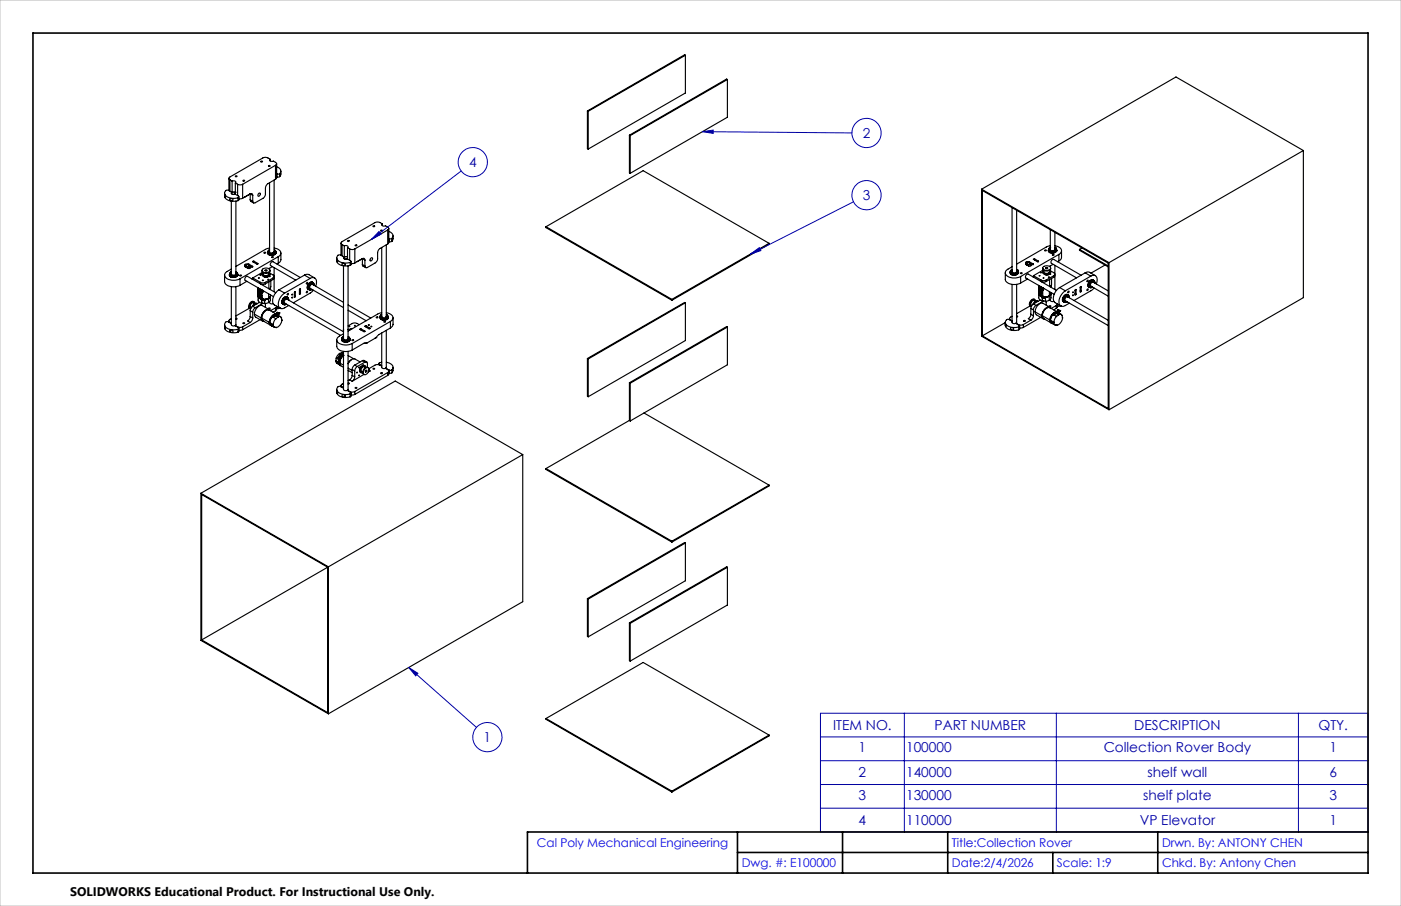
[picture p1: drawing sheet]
<svg xmlns="http://www.w3.org/2000/svg" width="432mm" height="279mm" viewBox="0 0 432 279" stroke-linecap="round" stroke-linejoin="round" font-family="sans-serif">
<g fill="none" stroke="#000" stroke-width=".35">
<path d="M211.2 17l-.2-.1-30 17.3M211.2 17v11.7l-29.9 17.3M211.2 17l-29.9 17.3M181 34.2v11.7l.3 .1M181 34.2l.3 .1M181.3 34.3v11.7M224.2 24.5v11.7l-30 17.2M224.2 24.5l-.3-.1-29.9 17.3M224.2 24.5l-30 17.3M69.2 59.6v.9a3 3 0 0 0 4.1 1.4M69.3 60l.1 .9zM70.6 55v3.8"/>
<path d="M70.9 55.5l.6 .3M70.9 55.5v3.4M71.5 59.3a.57 .57 0 0 0 .2 .7 .57 .57 0 0 0 .8-.1l1.1 .7-.3 .4M71.5 59.3l-1.1-.6a.99 .99 0 0 0-1.2 .7 .99 .99 0 0 0 .7 1.2l1.8 .6 1.6-.2M71.5 59.3h.1M71.5 59.3l-.2 .3M71.5 55.8h.4a.48 .48 0 0 1 .6 0 .48 .48 0 0 1 0 .6M71.5 55.8v3.5M72.5 59.3h.1M72.5 59.9h.1M72.5 59.3l-.4-.1a.48 .48 0 0 0-.8 .3 .48 .48 0 0 0 .7 .5l.5-.2M72.5 56.4l.7 .4"/>
<path d="M72.5 56.4v3.5M72.5 59.8h.1M73.2 56.8l.6 .2 1-.2M73.2 56.8v3.5M74.8 56.8v4.3M77.1 59.8a.47 .47 0 0 1 .6-.1 .47 .47 0 0 1 .2 .6M77.1 59.8v1.8M77.1 59.8l-2.3 1.3M77.1 59.8l.8 .5M77.1 59.8l-1.6 .9M79.7 59.7a.34 .34 0 0 1 .6 0 .34 .34 0 0 1-.2 .5 .38 .38 0 0 1-.6 .3 .38 .38 0 0 1 .1-.7zM82.8 51.1l.5 .1-.4 .1z"/>
<path d="M83.1 56.3v21.3M83.3 49.1a.57 .57 0 0 0 .2 .7 .57 .57 0 0 0 .7-.1l.7 .4a.47 .47 0 0 1 .4 .4 .47 .47 0 0 1-.4 .5M83.3 49.1l-.9-.5h-1.2l-10.3 6a.46 .46 0 0 0-.3 .4 .46 .46 0 0 0 .3 .5M83.3 49.1v.5M84.5 55.5v22.2l-.6 .3M84.9 55.3l-2.7 1.7-.4 1v2.2l-.4 .7-2.7 1.6a.47 .47 0 0 1-.6 .1 .47 .47 0 0 1-.2-.5M84.9 51l-10.1 5.8M84.9 51v4.3M85.3 51.4h.1a1.27 1.27 0 0 1 1.1 .8 1.27 1.27 0 0 1-.3 1.4M85.3 50.5v4.3l-.4 .5M85.3 53.6h.1M85.3 54.5h.1"/>
<path d="M85.3 53.6v.9M86.2 53.6h-.9M86.2 54.5h-.9M86.2 53.6v.9M86.6 52.8l-.1 1.1-.3 .6M194 41.7v11.6l.2 .1M194 41.7l.2 .1M194.2 41.8v11.6M302.5 58.3l39.3 22.7M302.5 58.3v45.4l39.3 22.7M302.8 58.7l38.8 22.4v44.9l-38.8-22.4zM401.7 46.4v45.4l-59.9 34.6"/>
<path d="M401.7 46.4l-59.9 34.6M401.7 46.4l-39.3-22.7-59.9 34.6M70.9 61.3l.1-.1a.44 .44 0 0 1 .7 .1 .44 .44 0 0 1-.1 .6 .48 .48 0 0 1-.6 0 .48 .48 0 0 1-.1-.6zM71.3 62v22.5M72.7 62v22.4l-.6 .4-.6-.1-.2-.2M73.3 61v.9M73.6 60.7v.9l-.3 .3M74.8 61.1l-1.2 .2M75.5 60.7h.1M77.1 61.6l.2 .5 .8 .5M77.1 61.6l.8 .5M77.9 60.3v1.8"/>
<path d="M82.5 77.9l.1 .5 .4 .2M82.9 77.1a.66 .66 0 0 0-.3 .8 .66 .66 0 0 0 .8 .4l.6 .1a.69 .69 0 0 0 .9-.4 .69 .69 0 0 0-.3-.9M82.9 77.1h.1M83 78.5v.1M83 78.5h.1M83.1 76.5l-1.3 .4-9.1 5.3M83.1 77a.63 .63 0 0 0-.5 .8 .63 .63 0 0 0 .8 .5h.6a.66 .66 0 0 0 .9-.4 .66 .66 0 0 0-.4-.9M83.1 77.5l.2 .4 .6 .1M83.1 78.5v.1M83.1 78.6h-.1M83.7 79.2l.6 .1-.4 .1zM84.5 76.5l.4 .1a1.37 1.37 0 0 1 1.5 .8 1.37 1.37 0 0 1-.4 1.6l-.2 .2"/>
<path d="M84.5 77.5l-.2 .4-.4 .1M84.7 78.4l-.6 .3-1-.2M85 78v-.3a1.36 1.36 0 0 1-1 1 1.36 1.36 0 0 1-1.3-.5l-.2-.6a.62 .62 0 0 0 .5 .9M85.1 77.9l-.2 .4-.6 .4-1.3-.1M85.8 79.2v2M85.8 79.2l-11.8 6.8M86.6 78l-.1 2.3-.7 .9M103.8 79.5v.9a2.89 2.89 0 0 0 3.8 1.5l.3-.1M103.8 79.9l.2 1zM105.1 75v3.7M105.4 75.4l.7 .4M105.4 75.4v3.5"/>
<path d="M106 79.3l-1-.6a.99 .99 0 0 0-1.2 .6 .99 .99 0 0 0 .7 1.3l1.4 .5 2-.2M106 79.3a.57 .57 0 0 0 .3 .7 .57 .57 0 0 0 .7-.2l1.1 .7-.2 .4M106 79.3h.1M106.1 75.8l.5-.1a.43 .43 0 0 1 .5 .1 .43 .43 0 0 1 0 .6M106.1 75.8v3.5l-.2 .3M107.1 79.3h.1M107.1 79.3l-.7-.1a.42 .42 0 0 0-.5 .5 .42 .42 0 0 0 .7 .2l.5-.1M107.1 76.4v3.5M107.1 76.4l.7 .4M107.1 79.8h.1M107.8 76.8l.8 .2 .8-.2M107.8 76.8v3.5"/>
<path d="M109.4 76.8v4.3M109.5 75.6l.5 .1-.3 .1zM111.7 79.8a.47 .47 0 0 1 .5-.1 .47 .47 0 0 1 .3 .5M111.7 79.8l-2.3 1.3M111.7 79.8l.8 .4M111.7 79.8v1.8M111.7 79.8l-1.6 .9M114.3 79.6a.32 .32 0 0 1 .5 0 .32 .32 0 0 1-.1 .5 .34 .34 0 0 1-.2 .4 .34 .34 0 0 1-.4-.3zM117.7 76.3v21.3M117.8 69l-1-.5-1.2 .2-10.2 5.8a.47 .47 0 0 0-.3 .5 .47 .47 0 0 0 .3 .4M117.8 69a.58 .58 0 0 0 .3 .8 .58 .58 0 0 0 .7-.2l.7 .4a.47 .47 0 0 1 .3 .5 .47 .47 0 0 1-.3 .4M117.8 69v.6"/>
<path d="M119.1 75.5v22.2M119.5 75.2l-2.8 1.8-.3 .9-.1 2.3-.4 .7-2.7 1.6a.49 .49 0 0 1-.5 0 .49 .49 0 0 1-.2-.5M119.5 70.9l-10.1 5.9M119.5 70.9v4.3M119.8 71.4h.1a1.27 1.27 0 0 1 1.1 .8 1.27 1.27 0 0 1-.2 1.3M119.8 70.5v4.3l-.3 .4M119.8 73.5l.1 .1M119.8 74.4l.1 .1M119.9 73.6v.9M120.8 73.5l-.9 .1M120.8 74.4l-.9 .1M120.8 73.5v.9"/>
<path d="M121.1 72.7v1.1l-.3 .6M168.3 69.9v.3l38.8 22.4M168.3 69.9l38.8 22.4M168.3 69.9l29.9-17.3 38.8 22.4M237 75v.3l-29.9 17.3M237 75l-29.9 17.3M311.9 64v19.7M313.3 64.8v18.9M318.9 79.8l-.4 .2 1.3 .8 .2-.3M318.9 79.8l1.1 .7M318.9 79.8v.4M323.1 77.2l.1 .4 .4 .3"/>
<path d="M323.5 76.4h.1M323.5 76.4a.65 .65 0 0 0-.3 .8 .65 .65 0 0 0 .8 .4h.7M323.6 77.8v.1M323.6 77.8h.1M323.7 76.8l.2 .4 .7 .1M323.7 75.8l-1 .3-9.4 5.4M323.7 76.3a.63 .63 0 0 0-.5 .8 .63 .63 0 0 0 .8 .5h.7M323.7 70.8v6.1M323.7 77.8v.1M323.7 77.9h-.1M323.7 76.8h.1M324.3 78.6l.4-.2 .2 .2z"/>
<path d="M325.1 75.8l.4 .1a1.45 1.45 0 0 1 1.4 2.1l-.5 .5M325.1 76.3a.61 .61 0 0 1 .5 .8 .61 .61 0 0 1-.7 .4l-.2 .1M325.1 76.8v.3l-.5 .2M325.1 71.6v5.3l-.5 .4M325.3 76.4h.1M325.3 76.4a.67 .67 0 0 1 .2 .9 .67 .67 0 0 1-.8 .3M325.3 77.7l-.6 .3-1-.2M325.6 77.3v-.3a1.34 1.34 0 0 1-1.1 .9 1.34 1.34 0 0 1-1.3-.7v-.3a.62 .62 0 0 0 .4 .9M325.7 77.4l-.7 .6-1.3-.1M325.7 77.2v.2M325.7 77.3v.1M326.4 78.5l-11.8 6.8"/>
<path d="M326.4 78.5v2M327.2 77.3l-.1 2.3-.7 .9M332.7 76.9l8.9 5.1M332.7 76.9v.3l8.9 5.1M333.5 76.5l-.8 .4M69.2 84.8v2.1a2.78 2.78 0 0 0 3.6 1.5l1.2-.4M70.6 99v.3M70.8 84.5a.59 .59 0 0 0 .4 .8M70.8 84.5l-.1 .5 .5 .4M70.9 99.4l.4 .3M70.9 99.4v.1M71.1 83.9a.66 .66 0 0 0-.2 .9 .66 .66 0 0 0 .7 .3h.7a.66 .66 0 0 0 .9-.3 .66 .66 0 0 0-.4-.9"/>
<path d="M71.1 83.9h.1M71.2 85.3v.1M71.3 85.3h-.1M71.3 88.4v11.7l.3 .4 .9-.1 1 .6 .1 .3-.3 .2M71.3 99.8l-.9-.5a.99 .99 0 0 0-1.2 .6 .99 .99 0 0 0 .7 1.3l1.5 .5 1.9-.2M71.3 83l-1.3 .7a1.24 1.24 0 0 0-.8 1.3 1.24 1.24 0 0 0 1.1 1.1l2.2 .3 1.5-.4M71.3 98.2l-.4 .3a.49 .49 0 0 0-.3 .5 .49 .49 0 0 0 .3 .4M71.3 83.9a.61 .61 0 0 0-.5 .7 .61 .61 0 0 0 .7 .5h.7a.67 .67 0 0 0 .9-.3 .67 .67 0 0 0-.4-.9M71.3 84.3v.2M71.3 85.3v.1M71.3 85.4h-.1M72.7 88.4v11.8l-.2 .2"/>
<path d="M72.7 98.1l.4 .1-.4 .3M72.7 84.3v.1M72.9 85.2l-.7 .3-.9-.2M73.2 84.5v.3M73.2 84.5a1.34 1.34 0 0 1-1 1 1.34 1.34 0 0 1-1.4-.6v-.2M73.3 84.7l-.2 .5-.5 .3-1.3-.1M73.9 84.9l.4-.1 .1 .2-.2 .1zM74 86v2M74.9 99.6l.5 .1-.3 .1zM75.5 81.7l.1 .6M75.6 81.8h-.1a.39 .39 0 0 1 .3-.4 .39 .39 0 0 1 .4 .1l.9 .5a.4 .4 0 0 1-.2 .4 .4 .4 0 0 1-.5-.1M75.6 81.8l.8 .5"/>
<path d="M75.6 81.8v.5M75.6 82.3l.3 .1M75.9 82.4l.5 .4M76 82.4h-.1M76.1 86.7l-2.1 1.3M76.4 82.3v.5M76.6 82.1l.3 .1zM76.7 81.5h-.4M76.7 81.5l1.2 .6M76.7 81.5v.2M76.8 95.1l-4.1 2.3M77.1 97.6l-.1 .6-.7 .8 .8 .4"/>
<path d="M77.1 95.8v1.8M77.1 95.8l.8 .5M77.1 99.4l-2.3 1.4M77.1 97.6l.8 .5M77.2 82.1l-.2 .7h-.6M77.2 82.1l.5 .3 .2-.3M77.6 86l.3 .1M77.9 82.1v.2M77.9 98.1l-.2 .7-.6 .6M77.9 94.4l-.6 .6-.2 .8M77.9 85.7v.5M77.9 96.3v1.8"/>
<path d="M77.9 85.7l2.4 1.4M77.9 94.4l.8 .5M78.1 94.3a1 1 0 0 1 1.2-.6 1.14 1.14 0 0 0-1.6 .9M78.2 80.5l-.3 .1 1.3 .9 .2-.3M78.2 80.5l1.2 .7M78.2 80.5v.4M78.3 93.1a1.27 1.27 0 0 0-1.4 .6 1.27 1.27 0 0 0 .2 1.5M78.4 96.9l.2 .7 2.3 1.4M78.4 96.9l2.1 1.2M78.5 93.6a.94 .94 0 0 0-1.2 .2 .94 .94 0 0 0 0 1.1l.1 .1M78.6 93.6a.72 .72 0 0 0-.8-.6 .72 .72 0 0 0-.6 .7l-.3 .4a.77 .77 0 0 0 .3 1.1M78.7 94.9l-.7 .8-.1 .6"/>
<path d="M79.4 81.2v.2M79.6 91.4l.2 .4 .8 .5M79.6 91.4v1.1a1.25 1.25 0 0 0 1 1M79.6 91.4l.3 .6 .6 .3M79.6 89.1h.1M79.6 89.4l.1 .1M79.6 89.5h.1M79.6 89.1l.1 .1M79.6 89h.1M79.6 89.4h.1M79.6 91.3h.1M79.6 89v.1"/>
<path d="M79.6 89.4v.1M79.7 89.4h.1M79.7 89.4v.1M79.7 89.2h.1M79.7 89.1v.1M79.7 89.4v.2M79.7 89.6h.1M79.7 89.2v.1M79.7 89.3h.1M79.7 89.1v.2M79.7 89.5h.1M79.7 90.9l.5 .6"/>
<path d="M79.7 90.9h.1M79.7 89.3h.2M79.8 89.3h.1M79.8 89.8v.1M79.8 89.2v.1M79.8 89.8h.1M79.8 89.2l-.1 .1M79.8 90.6l-.1 .3M79.8 90.6l.2 .2-.4-1.1v1.6M79.8 89.5v.3M79.8 90.6h.1M79.8 89.6h.1"/>
<path d="M79.8 89.6l.1 .2M79.8 89.3v.6M79.9 89.4h.1M79.9 89.3h.1M79.9 89.3v.1M79.9 89.6v.2M79.9 89.6h.1M79.9 89.3v.2M79.9 89.6h-.1M79.9 89.7h.1M79.9 89.6l.1 .2M79.9 89.5h.1"/>
<path d="M79.9 89.8h.1M79.9 89.6l.1 .1M79.9 89.6v.1M80 89.4h.1M80 89.4v.1M80 89.7h.1M80 93.2l-2.1 1.2M80 89.5h.1M80 89.2l.9 .3M80 89.8h-.1M80 89.8h.1M80 89.6h.1"/>
<path d="M80 89.4v.2M80.1 89.7l.1 .4zM80.1 89.5v.1M80.1 89.5l.1 .1M80.1 89.5h.1M80.1 90l.1 .1M80.1 90.8h.1M80.1 90.3l.7 .1v1.5l-1.2-.6M80.1 90.3v.5M80.2 89.5h.1M80.2 89.9l.3 .1M80.2 89.9h.1"/>
<path d="M80.2 89.9l.1 .1M80.2 89.5l-.1 .1M80.2 89.6h.1M80.2 91.5h.1M80.2 89.5v.1M80.2 98.6l-5.4 3.1M80.2 89.5l.1 .1M80.2 89.8v.1M80.3 87.1l.7 .2 .8-.2M80.3 91.1l.2 .2M80.3 89.6h.1M80.3 89.5h.1"/>
<path d="M80.3 89.9h.1M80.3 89.9v.1M80.3 91.1h.1M80.3 87.1v.4M80.3 89.5v.1M80.3 89.6l.1 .1M80.3 90.8h-.2M80.3 90h.1M80.3 90.8h.1M80.3 90.8v.3M80.4 90h.1M80.4 89.6h.1"/>
<path d="M80.4 89.6v.1M80.4 89.7h.1M80.4 89.9v.1M80.5 90.1h.1M80.5 90.1l.1 .2M80.5 90h-.2M80.5 90h.1M80.5 89.7h.1M80.5 90.1l.1 .1M80.5 98.1a.82 .82 0 0 0 .8 1M80.5 90v.1M80.5 91.3h-.3v.2"/>
<path d="M80.5 89.6l.1 .1M80.5 89.6h.1M80.5 89.6v.1M80.5 91.3h.1M80.5 92.3h.1M80.6 90.1h.1M80.6 89.7h.1M80.6 92.3v1.2M80.6 92.3h-.1M80.6 98l.5 1M80.6 90.3h.1M80.6 89.8h.1"/>
<path d="M80.6 89.7v.1M80.6 89.6v.1M80.6 90.2h.1M80.6 90.1h-.1M80.6 90.2v.1M80.6 92.3h.1M80.6 98v.1M80.6 90.3l.1-.4 .1 .4M80.6 90h.1M80.6 90l-.1 .1M80.6 90.3h.2M80.6 90.2l.2 .1"/>
<path d="M80.6 92.6l1 .1M80.6 93.5l1 .1M80.6 98.1l.3 .7 2.5 1.5M80.6 98.1l2.4 1.3M80.6 93.5h.1M80.7 89.7h.1M80.7 89.7l-.1 .1M80.7 89.7v.1M80.7 89.8h.1M80.7 89.7l.1 .1M80.8 83.4v.2a1.48 1.48 0 0 0 2 .5M80.8 84.5a1.28 1.28 0 0 0 1.2 .9 1.28 1.28 0 0 0 1.2-.9"/>
<path d="M80.8 89.7l-.1 .1M80.8 89.7v.1M80.8 89.7h.1M80.8 89.7h-.1M80.8 89.8h.1M80.8 89.5l-.8-.3-.5-.5v2.4a2.23 2.23 0 0 0 3.3 .8M80.9 83.1a1.4 1.4 0 0 1 2.3 .4 1.33 1.33 0 0 1-1.3 .6 1.33 1.33 0 0 1-1.1-.9zM80.9 84l-3 1.7M81 92.3l.2 .1h-.2M81 92.3h.1M81 92.5h.3M81 92.2v.4"/>
<path d="M81 92.5v.1M81 84a.72 .72 0 0 0-.1 1 .72 .72 0 0 0 .9 .2h.5a.67 .67 0 0 0 .8-.3 .67 .67 0 0 0-.2-.9M81 93.6l-2.3 1.3M81 93.5v.1M81.1 84.1l.1 .7 .9 .2a.73 .73 0 0 0 .8-.9M81.2 92.3v.3h-.2M81.4 85.3l.5 .2 .7-.2M81.6 92.4h.1M81.6 92.4v1.2l1.2-.3M81.6 92.7h.1M81.7 92.4h.1M81.7 83.3l.4-.1 .2 .2-.3 .1z"/>
<path d="M81.7 93.6l.1 1.2M81.8 87.5l-.8 .2-.6-.1M81.8 83.5h.4M81.8 87.1v.4M82.4 85.4h.1M82.6 86.1l.2 .2zM82.8 92l-1.1 .4M82.8 92.1l-1.1 .3M82.8 91.9v1.4M82.8 95l.5 .1-.4 .2zM82.8 90.6v1.3M82.9 86.9v2.1"/>
<path d="M82.9 95.6a2.27 2.27 0 0 0-2.3 2.4M83 95.6h.1M83 95.6l2.1 1.3a2.51 2.51 0 0 0-2.1 2.5M83 99.4l.1 .6 .5 .4M83 95.5l-2.1-1.2a2.39 2.39 0 0 0-2.5 2.6M83 95.6a2.27 2.27 0 0 0-2.4 2.5M83 99.4l.3 .8 .6 .3M83 99.4l.1 .1M83.1 83.9v.3l1.1 .6a.49 .49 0 0 1 .3 .5 .49 .49 0 0 1-.3 .4M83.1 93.1a.69 .69 0 0 0 .4 .6 .69 .69 0 0 0 .7-.1M83.1 82.7v.3M83.1 99.5l.3 .8"/>
<path d="M83.1 99.5l1.1 .6M83.2 83.4l-.4 .7M83.3 95.7a1.26 1.26 0 0 0-2.1 .6l-.5 .7-.2 1.1M83.3 91.4l-.5 .7M83.3 91.4l-.5 .6M83.3 91.4v1.4l-.5 .5M83.4 90.9l-.1 .6-.5 .4M83.4 88.7v.6M83.5 86.6v1.8l-.5 .7M83.9 97.7l-.8 1.8M83.9 97.7l-.6 .9-.2 .9M83.9 97.7h.1"/>
<path d="M84 97.7h-.1M84 97.6l-.1 .1M84 82.2l-1.2 .7M84 97.7l1 .6M84 97.6l.2 .2M84 97.6v.1M84 97.3l-.6 .9-.4 1.2M84 97.3l.3 .2 .3-.1M84.2 85.7l-2.4 1.4M84.2 85.7v.5M84.2 86.2l-2.4 1.3M84.2 97.2l.4 .2"/>
<path d="M84.2 97.2h.1M84.2 97.2l-.2 .1M84.2 97.3l-.1 .1M84.2 97.2v.1M84.2 97.8h.1M84.2 97.3l.2 .1M84.3 97.4h.1zM84.4 97.4h.1M84.5 85.3v.5l-.3 .4M84.5 82.5v2.7M84.5 85.8v4.2M84.6 97.1h.1"/>
<path d="M84.6 97.1l.3 .2M84.7 97.1h.1M84.7 97.1l1.1 .2M84.7 97.1l1 .6M84.7 97.1v.1M84.9 97.3l-.7 .5M84.9 97.3l-.6 .6M84.9 97.1h.1M84.9 94.9l.4-.5v1l-.4 .4M84.9 94.9v.9M84.9 97.3l.8 .5M84.9 94.9l-1.5 .9"/>
<path d="M84.9 95.8l-.8 .5M85 90.3l-8.7-5.1-.7 .3-.2 .6 .2 .4 8.7 5M85 98.3l-.6 .9-.2 .9M85 98.3v.1M85.1 96.9l-.9 .3M85.1 97l-.5 .1M85.3 95v.1M85.3 94.5v.6M85.4 96.3l-.4 .9M85.4 96.3l.1 .1M85.5 96.4h.1M85.5 96.4l-.4 .8"/>
<path d="M85.5 96.3v.1M85.6 96.4l-.3 .8 .4-.8M85.6 96.4h.1M85.7 96.4h.1M85.7 97.8l-.7 .6M85.7 97.7a.8 .8 0 0 1 1 .1 .8 .8 0 0 1 .1 1l.1-.1M85.7 97.7v.1M85.8 97.3l.7 .4M85.8 96.4l-.4 .8M85.8 96.4h.1M85.8 81.2l-.4 .2M85.9 96.4h.1"/>
<path d="M85.9 96.5h.1M85.9 96.5l-.3 .7M86 89.4a3.6 3.6 0 0 0-1.6 4.5l2 1.2M86 89.4l1.7 1M86 96.5h.1M86 96.5l.2 .1zM86 96.5l-.3 .7M86.2 96.6l-.4 .7M86.2 95l-.9 .1M86.2 95h.1M86.8 98.7h.1M86.9 93.4l.3 .4"/>
<path d="M86.9 98.7l-.6 1.5-1.2 .8M87 93.3l-.1 .1M87.7 90.4a3.7 3.7 0 0 0-1.6 4.5 1.35 1.35 0 0 0 1.6 0l1.3-.7M87.7 93.5l.1 .1M87.7 93.5l17.3 9.9M88.1 93.9l-.3 .1M88.2 93.8l-.4 .2M88.4 91.7l.3 .1a1.2 1.2 0 0 0-1.3 .1 1.2 1.2 0 0 0-.5 1.1v.4M88.4 91.7a1.34 1.34 0 0 0-1.2 .8 1.34 1.34 0 0 0 .3 1.4M88.4 92.2l-.7 .6v.7M88.4 92.3l17.5 10M88.4 92.2l.1 .1"/>
<path d="M88.5 91.6a1.41 1.41 0 0 0-1.6 1.8M88.5 92.3h.1M88.9 92.5a.61 .61 0 0 0-.4-.8 .61 .61 0 0 0-.7 .5l-.3 .3a.84 .84 0 0 0 .3 1.5M89 92.4a.66 .66 0 0 0-.6-.7 .66 .66 0 0 0-.7 .5l-.4 .8a.64 .64 0 0 0 .5 1M89 92.4h.1M90 91.7h.2l-.1 .2zM90 90.7h.2l-.1 .3zM90.7 91.3l.3 .1M90.9 90l.1 .1M91 90.1l-.3 .1 .1 1.5 .2-.3M91 90.1v1.3M92.3 90.3l.3 .2"/>
<path d="M92.5 89.1l.1 .1M92.6 85.6l-8.5-4.9-.6 .3-.2 .5 .1 .4 7.8 4.5M92.6 89.2l-.1-.2-.2 .3v1.5l.3-.3M92.6 89.2v1.3M93.8 84.8l1.2-.2 2 1.1M93.8 84.8l1.8 1.1M93.8 84.8l-7.8 4.6M94.5 90l.3-.1-.3 .4zM94.5 87.2l.3-.1-.3 .5zM94.8 88.8l.2 .4zM94.8 88.8v.1M95.6 85.9a1.29 1.29 0 0 1 1.7 0 1.29 1.29 0 0 1 .2 1.7l-.2 .7"/>
<path d="M95.6 88.9l10.3 6M95.6 85.9l-7.9 4.5M96 89.3h.1M96.3 87a1.42 1.42 0 0 0-1.5 1.9M96.3 87.7a.76 .76 0 0 0-.8 .4 .76 .76 0 0 0 .2 .9M96.3 87.7l.1 .1M96.3 87.7l9.6 5.5M96.5 87.2a1.29 1.29 0 0 0-1.7 1.5v.2M96.6 87.2a1.33 1.33 0 0 0-1.5 .5 1.33 1.33 0 0 0 0 1.6l.2 .1M96.6 89.5l-1 .9-5.2 3M96.8 87.8a.64 .64 0 0 0-.6-.6 .64 .64 0 0 0-.7 .5l-.3 .5a.67 .67 0 0 0-.2 .9 .67 .67 0 0 0 1 .2M96.8 88a.67 .67 0 0 0-.5-.8 .67 .67 0 0 0-.8 .6l-.2 .4a.67 .67 0 0 0-.2 .9 .67 .67 0 0 0 1 .1"/>
<path d="M96.8 87.8h.1M105.5 81.2h.1a.46 .46 0 0 1 .6 0 .46 .46 0 0 1 0 .6 .48 .48 0 0 1-.6 0 .48 .48 0 0 1-.1-.6zM105.9 82v22.4M107.3 95.7l5.6 3.2M107.3 94.1l7 4M107.3 82v22.4M107.9 80.9v.9M108.2 80.6v1l-.3 .2M109.4 81.1l-1.2 .1M111.7 81.6l.2 .5 .8 .4M111.7 81.6l.8 .4M112.5 80.2v1.8"/>
<path d="M117.1 97.6v.4M117.4 98.3l-.1 .1M117.5 97.1a.67 .67 0 0 0-.3 .8 .67 .67 0 0 0 .8 .4h.7a.65 .65 0 0 0 .8-.4 .65 .65 0 0 0-.3-.8M117.5 97.1h.1M117.7 96.4l-1.1 .3-9.3 5.4M117.7 97a.64 .64 0 0 0-.5 .8 .64 .64 0 0 0 .8 .4h.4a.7 .7 0 0 0 1-.2 .7 .7 0 0 0-.3-1M119.1 96.4l.4 .1a1.47 1.47 0 0 1 1.4 2.1l-.6 .5M119.1 97.4a.72 .72 0 0 1-.7 .6 .72 .72 0 0 1-.7-.5M119.6 97.6a1.3 1.3 0 0 1-.9 1 1.3 1.3 0 0 1-1.3-.2l-.3-.5 .2 .5M119.6 97.6a.92 .92 0 0 1-1.3 1l-1-.2M119.7 97.9a1.43 1.43 0 0 1-2.4 .5M120.3 99.1l-11.8 6.8"/>
<path d="M120.3 99.1v2M121.1 98v2.1l-.2 .6-.6 .4M207.1 92.3v.3M211.2 93.4v11.6l-29.9 17.3M211.2 93.4l-29.9 17.3M211.2 93.4l-.2-.1-30 17.3M309.8 99.4v.9a3 3 0 0 0 4.2 1.4M309.8 99.8l.3 .9zM309.8 84.1v2a2.78 2.78 0 0 0 3.6 1.6l1.2-.4M309.8 99.5l-7 4.1M311.1 98.2v.4M311.3 84l.6 .7"/>
<path d="M311.5 98.7l.4 .3M311.5 98.7v.1M311.7 83.2h.1M311.7 83.2a.66 .66 0 0 0-.3 .9 .66 .66 0 0 0 .9 .3h.6a.66 .66 0 0 0 .9-.3 .66 .66 0 0 0-.3-.9M311.9 84.6v.1M311.9 84.6h.1M311.9 87.7v11.7a.78 .78 0 0 0 1.2 .3l1.1 .7-.2 .4M311.9 99.1l-.8-.5a.99 .99 0 0 0-1.3 .6 .99 .99 0 0 0 .8 1.3l1.7 .5 1.7-.2M311.9 82.3l-1.2 .7a1.3 1.3 0 0 0-.8 1.5 1.3 1.3 0 0 0 1.3 1l1.9 .2 1.5-.4M311.9 97.5l-.4 .3a.49 .49 0 0 0-.4 .4 .49 .49 0 0 0 .4 .5M311.9 83.1a.61 .61 0 0 0-.5 .8 .61 .61 0 0 0 .7 .4h.9a.62 .62 0 0 0 .8-.4 .62 .62 0 0 0-.5-.8M311.9 83.6v.1"/>
<path d="M311.9 84.7h.1M313.2 99.7l.6 .4M313.2 99.7v.1M313.3 87.7v11.7l-.1 .3M313.3 97.4l.4 .2-.4 .2M313.3 83.6l-.1 .4-.5 .1-.6-.1-.2-.3M313.5 83.2h.1M313.5 84.5l-.7 .3-.9-.2M313.8 84.1h.1M313.9 84v-.2v.3M313.9 84a1.43 1.43 0 0 1-2.5 0v-.2a.59 .59 0 0 0 .5 .8M313.9 84.2l-.7 .6-1.3-.1"/>
<path d="M313.9 84v.2M313.9 84.1v.1M314.6 85.3v2M315.5 98.9l.6 .1-.3 .1zM316.1 81l.1 .6M316.2 81.1a.39 .39 0 0 1 .2-.4 .39 .39 0 0 1 .5 .1l.8 .5a.4 .4 0 0 1-.2 .4 .4 .4 0 0 1-.5-.1M316.2 81.1l.8 .5M316.2 81.1v.5M316.2 81.6l.3 .1M316.5 81.7l.5 .4M316.6 81.7h-.1M316.7 86l-2.1 1.3"/>
<path d="M317 81.6v.5M317.2 81.4l.3 .1zM317.3 80.8h-.4M317.3 80.8l1.2 .6M317.3 80.8v.2M317.5 94.4l-4.2 2.3M317.7 96.9l-.1 .6-.7 .8 .8 .4M317.7 98.7l-2.3 1.4M317.7 95.1l.8 .5M317.7 96.9l.8 .5M317.7 95.1v1.8M317.8 81.4l-.2 .7h-.6"/>
<path d="M317.8 81.4l.5 .3 .2-.3M318.2 85.3l.3 .1M318.5 81.4v.2M318.5 97.4l-.1 .6-.7 .7M318.5 93.7l-.6 .8-.2 .6M318.5 85v.4M318.5 95.6v1.8M318.5 85l2.4 1.4M318.5 93.7l.8 .5M318.7 93.6l.6-.6h.6a1.07 1.07 0 0 0-1.6 .9M318.9 92.4a1.35 1.35 0 0 0-1.4 .4 1.35 1.35 0 0 0-.2 1.4l.4 .3M319 96.2l.4 .8 2.1 1.3"/>
<path d="M319 96.2l2.1 1.2M319.1 92.9a.96 .96 0 0 0-1.1 .2 .96 .96 0 0 0-.1 1.1l.1 .1M319.2 92.9a.57 .57 0 0 0-.5-.6 .57 .57 0 0 0-.6 .3l-.5 .8a.77 .77 0 0 0 .3 1.1M319.3 94.2l-.7 .8-.1 .6M320 80.5v.2M320.2 88.7l.2 .1M320.2 88.4h.1M320.2 88.3h.1M320.2 88.7h.1M320.2 88.3l.1 .1M320.2 88.7v.1M320.2 88.8h.1"/>
<path d="M320.2 90.6h.1M320.3 88.4h.1M320.3 85l.2 .1zM320.3 88.4v.1M320.3 88.5h.1M320.3 88.6v.1M320.3 88.7h.1M320.3 88.7v.1M320.3 90.2l.5 .6M320.3 88.9h.1M320.3 88.4l.1 .1M320.3 88.8h.1"/>
<path d="M320.3 88.8v.1M320.4 88.5h-.1M320.4 88.5h.1M320.4 88.5v.1M320.4 88.6h.1M320.4 89.9l.1 .3M320.4 89.9l.2 .2-.4-1.1v1.6M320.4 89.1h.1M320.4 89.9h.1M320.4 89.9l.2 .2M320.4 88.8v.3M320.4 88.6v.5"/>
<path d="M320.5 88.9h.1M320.5 88.9l.1 .2M320.5 88.7h.1M320.5 88.6h.1M320.5 90.2h-.2M320.5 88.6v.1M320.5 88.8v.1M320.5 89h.1M320.5 88.6v.2M320.5 88.8h.1M320.6 88.9l.1 .2M320.6 88.9h-.1"/>
<path d="M320.6 88.7v.1M320.6 89.1h.1M320.6 88.9v.1M320.6 88.9l-.1 .1M320.6 88.7h.1M320.6 88.8h.1M320.6 89h.1M320.6 92.5l-2.1 1.2M320.6 88.5l.9 .3M320.7 89.1h-.1M320.7 89.1h.1M320.7 88.9h.1"/>
<path d="M320.7 88.7h.1M320.7 90.1h.1M320.7 88.7v.2M320.7 88.8h.1M320.7 89.3v-.3l.1 .4M320.7 89.3l.1 .1M320.7 88.8v.1M320.7 89.3h.1M320.7 89.6l.7 .1v1.5l-1.2-.6M320.7 89.6v.5M320.8 88.8l-.1 .1M320.8 88.8h.1"/>
<path d="M320.8 97.9l-5.4 3.1M320.8 90.6h.3M320.8 90.6v.2M320.8 89.1l.3 .2M320.8 89.1h.1M320.8 89.1l.2 .2M320.8 88.9h.1M320.9 88.8h.1M320.9 86.4l.8 .2 .7-.2M320.9 88.9h.1M320.9 89.1h-.1M320.9 86.4v.4"/>
<path d="M320.9 90.3l.2 .3M320.9 89.2h.1M321 89.1h.1M320.9 90.3h.1M320.9 88.8l-.2 .1M320.9 88.8v.1M320.9 89.1h.1M321 90.1h-.3M321 89h.1M321 89.3l.1 .1M321 89.1v.1M321 89.3h.1"/>
<path d="M321 90.1h.1M321 90.1l-.1 .2M321 88.9v.1M321 88.9h.1M321 89.2v.1M321.1 89.4h.1M321.1 89.4l.1 .1M321.1 89.3h-.1M321.1 89.3h.1M321.1 88.9l-.1 .1M321.1 88.9v.1M321.1 88.9h.1"/>
<path d="M321.1 89h.1M321.1 97.4a.87 .87 0 0 0 .8 1M321.1 90.5v.1M321.2 89.4h.1M321.2 88.9v.1M321.2 89h.1M321.2 89.4v.1M321.2 91.6l.1 1.1M321.2 91.5l-.8-.4-.2-.4-.1 1.1a1.24 1.24 0 0 0 1.1 1M321.2 91.6h.1M321.2 91.5h.1M321.2 91.5v.1"/>
<path d="M321.2 97.3l.1 .5 .4 .4M321.2 89.3h.1M321.2 89.3l-.1 .1M321.2 89.5v.1M321.2 89.6h.1M321.2 89.6h.2M321.2 89v.1M321.2 89.5l.2 .1M321.2 89.5h.1M321.2 97.3l.1 .1M321.2 91.6v1.2M321.3 89.5v-.3l.1 .4"/>
<path d="M321.3 89.1h.1M321.3 89.3h.1M321.3 89.5h.1M321.3 91.9l.9 .1M321.3 92.7l.9 .2M321.3 97.4l.4 .8M321.3 97.4l2.3 1.3M321.3 92.7l-.1 .1M321.3 89v.1M321.3 89h.1M321.4 82.7a1.27 1.27 0 0 0 2.1 .7M321.4 83.8a1.25 1.25 0 0 0 1.2 .9 1.25 1.25 0 0 0 1.2-.9"/>
<path d="M321.4 89l-.1 .1M321.4 89v.1M321.4 89.1h.1M321.4 89h.1M321.4 89h-.1M321.4 88.8l-.8-.3-.5-.5v2.4a2.28 2.28 0 0 0 3.3 .8M321.5 82.4a1.42 1.42 0 0 1 2.3 .4 1.44 1.44 0 0 1-2.4-.2zM321.6 83.3l-3.1 1.7M321.6 91.6l.3 .1zM321.6 91.6h.1M321.6 91.8h.3M321.6 91.5v.4"/>
<path d="M321.6 92.8l-2.3 1.4M321.7 83.3a.71 .71 0 0 0-.2 1 .71 .71 0 0 0 1 .2h.4a.67 .67 0 0 0 .8-.3 .67 .67 0 0 0-.2-.9M321.7 98.2l2.3 1.4M321.7 83.4a.9 .9 0 0 0 .9 .9 .9 .9 0 0 0 .9-.9M321.9 91.5v.4h-.3M322 84.6l.5 .2 .7-.2M322.2 91.7h.1M322.2 92h.1M322.3 91.7l-.1 .3M322.3 91.7h-.1M322.3 91.7h.1M322.3 82.5h.4l.2 .2-.4 .1z"/>
<path d="M322.3 92.9l.1 1.2M322.4 82.8h.4M322.4 86.8l-.7 .2-.7-.1M322.4 86.4v.4M323.1 84.7h.1M323.1 85.4l.3 .1zM323.4 94.4l.3-.1 .2 .2-.4 .1zM323.4 91.2v1.4M323.4 89.9v1.3M323.5 86.2v2.1M323.6 94.9a2.27 2.27 0 0 0-2.4 2.4M323.6 94.8l-2.1-1.2a2.44 2.44 0 0 0-2.5 2.6"/>
<path d="M323.6 94.9a2.27 2.27 0 0 0-2.3 2.5M323.6 94.9l2.2 1.2M323.6 98.7l.1 .6 .5 .4M323.6 98.7l.4 .9M323.6 98.7l.1 .1M323.7 83.2v.3l1.1 .6a.49 .49 0 0 1 .3 .5 .49 .49 0 0 1-.3 .4M323.7 92.4a.69 .69 0 0 0 .4 .6 .69 .69 0 0 0 .7-.1M323.7 82v.3M323.7 98.8l.3 .8M323.8 98.8l1 .6M323.8 82.7l-.3 .7M323.8 95a1.26 1.26 0 0 0-2 .6l-.7 1.8"/>
<path d="M323.9 90.7l-.5 .6-1.1 .4-.1 1.2 1.2-.3M323.9 90.7l-.5 .7-1.1 .3M323.9 90.7v1.4l-.5 .5M324 90.2l-.2 .6-.4 .4M324 88v.6M324 99.6h.1M324 99.6l.4 .2M324.1 99.6h.1M324.1 85.9v1.8l-.5 .7M324.1 99.6l1.1 .6M324.1 99.6l.3 .2M324.4 99.8h.2"/>
<path d="M324.4 99.8h.1M324.5 97l-.5 .9-.2 .9M324.5 97h.1M324.6 81.5l-1.1 .7M324.6 97h-.1M324.6 96.9l-.1 .1M324.6 97l1 .5M324.6 96.9l.2 .2M324.6 96.9v.1M324.8 85l-2.4 1.4M324.8 85v.5M324.8 85.5l-2.4 1.3"/>
<path d="M324.8 99.4l.4 .8M324.8 96.4l.2 .4a.95 .95 0 0 0-1.2 .9l-.2 1M324.8 96.5l-.1 .1h.1M324.8 96.4v.2M324.8 97.1h.1M324.8 96.6l.2 .1M325 96.7l-.1 .1 .1-.1M325 96.7h.1M325.1 84.6l-.1 .7-.2 .2M325.1 81.8v2.7M325.1 85.1v4.2M325.3 96.4l.4-.2-.9 .2"/>
<path d="M325.3 96.4h.1M325.3 96.4h.8l1 .6M325.3 96.4l.2 .2M325.3 96.4l1 .7M325.5 96.6l-.7 .5M325.5 96.7l-.6 .5M325.5 96.4h.1M325.5 96.6v.1M325.5 94.2v.9M325.5 94.2l-1.5 .9M325.5 95.1l-.7 .5M325.6 89.6l-8.8-5.1-.6 .5v.8l8.7 5"/>
<path d="M325.6 97.5l-.7 1.2-.1 .7M325.7 96.2h-.5l-1 .8-.6 1.7M325.9 93.7l-.4 .5M325.9 93.8v1l-.4 .3M325.9 94.3l.1 .1M326 95.6l-.4 .8 .4-.8M326 93.8v.6M326 95.6l.1 .1M326.1 95.7l-.3 .8 .3-.8M326.1 95.6v.1M326.1 95.7h.1M326.2 95.7l-.3 .8 .4-.8"/>
<path d="M326.2 95.7h.1M326.3 95.7h.1M326.3 97.1l-.7 .4M326.3 97.1a.75 .75 0 0 1 1 0 .75 .75 0 0 1 .1 1l.1-.1M326.4 80.5l-.4 .2M326.4 95.7h.1M326.4 95.7l-.4 .7M326.4 95.7l-.3 .7M326.5 95.7h.1M326.5 95.8l-.3 .7M326.5 95.7l.1 .1M326.5 95.7l-.3 .8"/>
<path d="M326.6 88.7a3.6 3.6 0 0 0-1.6 4.5l2 1.2M326.6 88.7l1.7 1M326.6 95.8h.1M326.7 95.8h.1M326.7 95.8l-.4 .7 .3-.7M326.8 95.8l-.4 .8M326.8 94.3l-.8 .1M326.8 94.3h.1M327.4 98h.1M327.5 92.7l.3 .3M327.5 98l-.6 1.5-1.2 .8M327.6 92.6l-.1 .1"/>
<path d="M328.3 89.7a3.6 3.6 0 0 0-1.6 4.5 1.24 1.24 0 0 0 1.6 0l1.3-.7M328.4 92.8l13.2 7.6M328.7 93.2h.1M328.7 93.2l-.3 .1M328.9 93.1l-.4 .2M329.1 90.9a1.41 1.41 0 0 0-1.6 1.8M329.1 91.5a.8 .8 0 0 0-.8 .5 .8 .8 0 0 0 .2 .9M329.1 91.5l.1 .1M329.1 91.5l12.5 7.3M329.1 91.5h.1M329.2 91.1a.93 .93 0 0 0-1.5 .6l-.2 1M329.3 91.1a1.33 1.33 0 0 0-1.4 .3 1.33 1.33 0 0 0-.3 1.4l.5 .4"/>
<path d="M329.6 91.8a.63 .63 0 0 0-.5-.8 .63 .63 0 0 0-.7 .5l-.3 .3a.82 .82 0 0 0-.3 .9 .82 .82 0 0 0 .7 .6M329.6 91.7a.64 .64 0 0 0-.6-.7 .64 .64 0 0 0-.7 .5l-.4 .6a.7 .7 0 0 0-.1 .7 .7 .7 0 0 0 .6 .5M330.7 90.9l.1 .1-.1 .2zM331.3 90.6l.3 .1M331.5 89.3l.1 .1M331.6 89.4l-.3 .1v1.5l.3-.3M331.6 89.4v1.3M332.9 89.6l.3 .2M333.1 88.4h.1M333.2 84.9l-8.5-4.9-.7 .4v.8l7.8 4.5M333.2 88.4l-.3 .1v1.6l.3-.3M333.2 88.4v1.4"/>
<path d="M334.5 84.1l1.1-.2 2 1.1M334.5 84.1l1.7 1.1M334.5 84.1l-7.9 4.6M335.1 89.3l.2-.2 .1 .1-.3 .4zM335.1 86.5l.2-.1 .1 .1-.3 .4zM335.4 88.1l.2 .4zM335.4 88.1v.1M335.7 88.5l.3 .2M336.2 85.2a1.23 1.23 0 0 1 1.5-.1 1.23 1.23 0 0 1 .4 1.5l-.2 1M336.2 88.2l5.4 3.1M336.2 85.2l-7.9 4.5M336.5 88.6h.1"/>
<path d="M336.9 87a.76 .76 0 0 0-.7 .5 .76 .76 0 0 0 .1 .8M336.9 87l.1 .1M336.9 87l4.7 2.7M336.9 86.3a1.42 1.42 0 0 0-1.5 1.9M337.1 86.5a1.32 1.32 0 0 0-1.4 .3 1.32 1.32 0 0 0-.3 1.4M337.2 88.8l-.8 .7-5.4 3.2M337.2 86.5a1.33 1.33 0 0 0-1.5 .5 1.33 1.33 0 0 0 0 1.5M337.4 87.1a.64 .64 0 0 0-.5-.6 .64 .64 0 0 0-.7 .5l-.3 .3a.71 .71 0 0 0-.3 1 .71 .71 0 0 0 .9 .3M337.4 87.3a.67 .67 0 0 0-.5-.8 .67 .67 0 0 0-.8 .6l-.2 .4a.68 .68 0 0 0-.2 .9 .68 .68 0 0 0 1 .1M340.6 81.7l-4.4 2.5M341.8 81v45.4M69.2 100.1v.9a3.1 3.1 0 0 0 4.1 1.4"/>
<path d="M69.3 100.5l.1 1zM70.8 101.9l.1-.1a.45 .45 0 0 1 .7 0 .45 .45 0 0 1 0 .6h-.6zM72.5 100.4v.1M72.5 100.4l.7 .4M73.2 100.8l.6 .2 1-.2M73.2 100.8v.1M73.3 101.5v.9M73.6 101.2v1l-.3 .2M74.8 101.7l-1.2 .1M74.8 100.8v.9M83.4 100.3h.1M83.5 100.3h.1"/>
<path d="M83.5 100.3l.3 .2M83.5 100.3l1 .6M83.8 100.5l.1 .1M83.8 100.5h.1M84.2 100.1l.3 .8M84.5 100.9l.6 .1M84.6 100.8l.1 .1M84.9 101h.2M103.5 111.3l.4 .8 .9 .5-.2-.6M103.5 111.3l1 .6M103.5 111.3l.7 .4M103.5 111.3h.1"/>
<path d="M103.6 110.5l1 .6M103.6 110.5l-.1 .8M103.8 104.8v2a3.1 3.1 0 0 0 4.2 1.4l.5-.3M104.2 110.3l.5 .5M104.2 111.7v.1M104.2 111.8l.3 .2M104.2 111.7l.4 .2M104.4 110.9l-.2 .8M104.4 110.9l.2 .1M104.4 110.1l.4 .6M104.4 111.5l.3 .2M104.4 110.9h.1"/>
<path d="M104.4 110.7l.3 .2M104.4 111.5h.1M104.4 111.5l.2 .1M104.5 110l-.1 .1M104.5 111.3l-.1 .2M104.5 110l.5 .5M104.5 111.9v.1M104.5 111.9h.1M104.5 109.9l.5 .6M104.5 110.6l-.1 .1M104.5 112h.1M104.5 110.6h.1"/>
<path d="M104.6 111.6v-.2v.2M104.6 112l.2 .6M104.6 112h.1M104.6 110.4v.1M104.6 109.8l-.1 .1M104.6 111.6h.1M104.6 109.8l.5 .5M104.6 111.9l.3 .7 1 .7M104.6 111.1h.1M104.6 109.7l.5 .6M104.6 111l.1 .1M104.6 111.9l1.3 .7"/>
<path d="M104.7 110.2v.1M104.7 110.8h.1M104.7 111.5l-.3-.2v.2M104.7 111l-.1 .1M104.7 109.6l-.1 .1M104.7 111h.1M104.7 110.9v.1M104.7 109.6l.5 .5M104.8 109.6l.4 .5M104.8 110.6v.1M104.8 109.5v.1M104.8 109.5l.5 .5"/>
<path d="M104.8 110h.1M104.9 109.4l.5 .5-.5-.5M104.9 110l-.1 .1M105 110.5h.1M105 110.4l-.1 .1M105 109.3l-.1 .1M105 109.3l.5 .5M105 109.8l-.1 .1M105 109.9h.1M105.1 110.3h.1M105.1 110.2l-.1 .1M105.1 118.9v.4"/>
<path d="M105.1 109.6l.1 .1M105.2 110v.1M105.2 110.1h.1M105.2 109.8h.1M105.2 109.5h.1M105.3 109.5l.3 .2M105.3 109.6l.3 .1M105.3 104.4v.4M105.3 109.9v.1M105.3 109.9h.1M105.4 108.8l-.7 .2M105.4 108.7l.5 .2"/>
<path d="M105.4 108.8l.5 .3M105.4 108.7l.5 .3M105.4 108.7v.1M105.4 109.7h.1M105.4 109.7l.1 .1M105.4 119.4l.5 .3-.9-.5a.99 .99 0 0 0-1.2 .7 .99 .99 0 0 0 .7 1.2l1.8 .6 1.6-.2M105.4 119.4v.1M105.5 109.4l.2 .1M105.5 109.4h.1M105.5 109.8h.1M105.5 105.1h.1M105.6 109.7h.1"/>
<path d="M105.7 109.6h.1M105.7 109.6l-1-.6-1.1 1.5M105.7 109.6l-.1 .1M105.7 103.9l-.2 .1M105.7 103.9h.1M105.7 109.6l-1 1.5M105.7 109.5v.1M105.9 108.4v11.7l.3 .3h.8l1.1 .6 .1 .2-.3 .3M105.9 102.9l-1.3 .7a1.3 1.3 0 0 0-.8 1.5 1.3 1.3 0 0 0 1.3 1.1l1.7 .2 1.7-.5M105.9 101.5v.2M105.9 109.6l-.9 1.1-.4 1.2M105.9 109.3v.1"/>
<path d="M105.9 109.2l-.4 .2M105.9 118.2l-.5 .3a.47 .47 0 0 0-.3 .4 .47 .47 0 0 0 .3 .5M105.9 103.8l-.4 .2M105.9 104.2a.73 .73 0 0 0 .7 .6 .73 .73 0 0 0 .7-.5M107.3 101.5v.2M107.3 114.2l1.2 .7M107.3 108.4v11.8l-.2 .1M107.3 118.1l.3 .1-.3 .2M107.3 103.8a.63 .63 0 0 1 .5 .8 .63 .63 0 0 1-.9 .4l-.4 .1a.75 .75 0 0 1-.9-.2 .75 .75 0 0 1-.1-.9M107.3 109.6l1.7 1.1M107.3 113.5l1.2 .8M107.4 103.9h.1a.67 .67 0 0 1 .2 .9 .67 .67 0 0 1-.8 .3h-.5a.74 .74 0 0 1-.8-.2 .74 .74 0 0 1-.1-.9"/>
<path d="M107.7 117.1l-.4 .3M107.7 117.1l.8 .5M107.8 104.4a1.3 1.3 0 0 1-.9 1.1 1.3 1.3 0 0 1-1.3-.4l-.3-.4 .2 .5M107.8 104.5a.93 .93 0 0 1-.4 .9 .93 .93 0 0 1-.9 0l-1-.3M107.9 104.7a1.41 1.41 0 0 1-2.4 .4M108.4 110.9l-1.1 1.2M108.5 104.8l.5 .1-.4 .2zM108.5 115.8l-.3 .9-.5 .4M108.5 105.9v2M108.5 113.9v1.9M108.5 113.9l.8 .5M108.5 115.8l.8 .4"/>
<path d="M108.7 101.3h-.2a.48 .48 0 0 0-.5 .1 .48 .48 0 0 0-.2 .4M109.3 116.2l-.3 1-.5 .4M109.3 112.6l-.5 .6-.3 .7M109.3 114.4v1.8M109.3 112.6l.8 .4M109.5 119.6h.5l-.4 .2zM110.1 113l-.6 .6-.2 .8M110.6 115.7l.2-.1-.2 .3zM110.7 100.1l-.8-.4-.8-.1-1.8 .9M110.7 113.2l-.1 .3zM110.8 113.7h.1M110.8 113.6h.1"/>
<path d="M111 111.6l-1.6-.9a1.87 1.87 0 0 0-2.1 1.5M111.2 113.1h.1M111.2 101.4l-.3 .2 1.3 .7 .2-.2M111.2 101.4l1.2 .7M111.2 101.4v.4M111.5 112.9l-.5 .3-.2 .8M111.7 111.2l.4-.1 .9 .5M111.7 111.2l.8 .5M111.7 111.2l-2.4 1.4M111.8 115l.1 .2M112 112.7l-.1-.2-.1 .2M112.2 115.5l-3.7 2.1"/>
<path d="M112.4 113.9a.72 .72 0 0 1 1.1-.5 .72 .72 0 0 1 .1 1.1l-.3 .6a.7 .7 0 0 1-1 .4 .7 .7 0 0 1-.2-1zM112.4 102.1v.2M112.5 111.7a.47 .47 0 0 1 .5-.1 .47 .47 0 0 1 .2 .5v1.2M112.5 111.7l-2.4 1.3M112.5 112.8a1.27 1.27 0 0 0-1.4 .6 1.27 1.27 0 0 0 .2 1.5M112.7 113.3a.89 .89 0 0 0-1.3 .3 .89 .89 0 0 0 .4 1.3M112.7 114.7v.1M112.7 114.4l.3 .2M112.7 113.3a.72 .72 0 0 0-.7-.5 .72 .72 0 0 0-.7 .6l-.2 .4a.66 .66 0 0 0-.1 .9 .66 .66 0 0 0 .8 .2M112.8 100.5l-.4 .1 1.3 .8h.3v-.2M112.8 100.5l1.2 .7M112.8 100.5v.4"/>
<path d="M113 114.6l.1-.3-.2-.1-.3 .2 .1 .4M113 114.6l-.3 .2M113.2 105.7l-1 .1-3.7 2.1M113.2 105.7l-1 .1M113.3 113.3a1.41 1.41 0 0 0-1.3 2.1l.3 .1M113.3 113.3l.2 .1M113.7 114.2l.4 .2M114 101.2v.2M114.1 114.4l-.5 .1M114.1 114.4l-.6 .3M115 113.7h.5l-.4 .2zM115.6 104.3l-2.4 1.4"/>
<path d="M115.9 104.1h.1M115.9 104.1l-.3 .2M116.7 112.1v.4M116.9 112.4l.8 .4M116.9 112.4v.1M117.3 115l.6 .1-.4 .2zM117.7 111.7l-.9 .3 .1 .4M117.7 112.9a1.86 1.86 0 0 0-2.1-.3l-1.9 1.1M117.7 102.7v10.6l.3 .3h.8l.7 .4a.47 .47 0 0 1 .3 .4 .47 .47 0 0 1-.3 .5M118.9 113.5l1 .6M118.9 113.5v.1M119.1 101.9v11.4l-.2 .2"/>
<path d="M119.1 111.7l.5 .2a1.36 1.36 0 0 1 1.3 .7 1.36 1.36 0 0 1-.1 1.5M119.5 114.9v.9M119.5 114.9l-10.1 5.8M119.5 115.8l-10.1 5.8M119.8 114.4v1.1l-.3 .3M119.8 115h.1M119.9 114.1v.9M120.3 101.1l-3.7 2.2-1 1M120.8 114.1h-.9M120.8 115h-.9M120.8 114.1v.9M121.1 113.3v1.1l-.3 .6"/>
<path d="M181 110.6l.3 .1M181 110.6v11.6l.3 .1M181.3 110.7v11.6M194 118v11.7M194 118l.2 .2M194.2 118.2v11.6M224.2 100.9l-30 17.3M224.2 100.9l-.3-.2-29.9 17.3M224.2 100.9v11.6l-30 17.3M311.5 101.1a.45 .45 0 0 1 .7 0 .45 .45 0 0 1 0 .6 .47 .47 0 0 1-.6 0 .47 .47 0 0 1-.1-.6zM313.8 100.1l.6 .2 1-.2M313.8 100.1v.1"/>
<path d="M314 100.8v.9M314.3 100.5v1l-.3 .2M315.4 101l-1.1 .1M315.4 100.1v.9M325.2 100.1l.5 .2M325.2 100.1l.1 .1M325.2 100.1v.1M325.6 100.3h.1M103.8 120.1v.9a2.99 2.99 0 0 0 4.1 1.4M103.8 120.5l.2 .9zM105.4 121.9a.44 .44 0 0 1 .7-.2 .44 .44 0 0 1-.1 .7h-.3zM107.1 120.3v.1"/>
<path d="M107.1 120.3l.7 .4M107.8 120.7l.8 .2 .8-.2M107.8 120.7v.1M107.9 121.5v.9M108.2 121.2v1l-.3 .2M109.4 121.6l-1.2 .2M109.4 120.7v.9M194 129.6l-25.7 14.9M194 129.7l.2 .1M198.5 127.4l38.5 22.2M61.9 152.1l39.3 22.7M61.9 152.1v45.4l39.3 22.6"/>
<path d="M161.1 140.2v45.4l-59.9 34.5M161.1 140.2l-59.9 34.6M161.1 140.2l-39.3-22.7-59.9 34.6M168.3 144.5v.3l38.8 22.4M168.3 144.5l38.8 22.4M237 149.6v.3l-29.9 17.3M237 149.6l-29.9 17.3M101 174.9v44.8l-38.8-22.4M101 174.9l-38.8-22.4v44.8M101 174.9l-38.8 22.4M101.2 174.8v45.3M207.1 166.9v.3"/>
<path d="M211.2 167.5v11.6l-29.9 17.3M211.2 167.5l-29.9 17.2M211.2 167.5l-.2-.2-30 17.3M224.2 174.9v11.7l-30 17.3M224.2 174.9l-30 17.3M224.2 174.9l-.3-.1-29.9 17.3M181 184.6v11.7l.3 .1M181 184.6l.3 .1M181.3 184.7v11.7M194 192.1v11.6l.2 .2M194 192.1l.2 .1M194.2 192.2v11.7"/>
<path d="M168.3 221.6v.2l38.8 22.5M168.3 221.6l38.8 22.4M168.3 221.6l29.9-17.3 38.8 22.4M237 226.7v.2l-29.9 17.4M237 226.7l-29.9 17.3M207.1 244v.3"/>
<circle cx="72.8" cy="54.4" r=".24"/>
<circle cx="75.2" cy="55.8" r=".24"/>
<circle cx="80.7" cy="49.9" r=".25"/>
<circle cx="81.6" cy="78" r=".23"/>
<circle cx="107.3" cy="74.3" r=".25"/>
<circle cx="115.2" cy="69.7" r=".25"/>
<circle cx="117.5" cy="71.1" r=".24"/>
<circle cx="322.3" cy="77.3" r=".23"/>
<circle cx="76" cy="81.7" r=".14"/>
<circle cx="79.8" cy="85.7" r=".11"/>
<circle cx="80.2" cy="84.8" r=".13"/>
<circle cx="81" cy="86.4" r=".11"/>
<circle cx="83.1" cy="85.2" r=".11"/>
<circle cx="88.7" cy="90.7" r=".23"/>
<circle cx="116.2" cy="97.8" r=".22"/>
<circle cx="118.5" cy="99.2" r=".23"/>
<circle cx="314.8" cy="84.3" r=".23"/>
<circle cx="316.6" cy="81" r=".13"/>
<circle cx="320.8" cy="84.1" r=".11"/>
<circle cx="321.6" cy="85.7" r=".11"/>
<circle cx="323.7" cy="84.5" r=".12"/>
<circle cx="329.3" cy="90" r=".22"/>
<circle cx="330.7" cy="90.1" r=".14"/>
<circle cx="104.3" cy="110.3" r=".08"/>
<circle cx="107.7" cy="100.7" r=".13"/>
<circle cx="109.4" cy="100.4" r=".11"/>
<circle cx="110" cy="114.9" r=".12"/>
<circle cx="113.6" cy="100.2" r=".14"/>
<circle cx="114.4" cy="100.7" r=".14"/>
</g>
<g fill="none" stroke="#0000a0" stroke-width=".31">
<path d="M142.1 52.7l-27.6 21.1M216.5 40.6l3.3-.5v1zM216.5 40.6l46.1 .4M116.8 71.4l.6 .8-2.9 1.6zM231.3 78.4l2.7-2 .5 .9zM263.1 62.2l-31.8 16.2M126 205.8l2.8 1.8-.7 .8zM126 205.8l20.9 18.5M252.9 220h168.7v36.6h-168.7zM278.7 220v36.6M325.6 220v36.6M400.2 220v36.6"/>
<path d="M252.9 227.3h168.7M252.9 234.6h168.7M252.9 241.9h168.7M252.9 249.2h168.7"/>
<circle cx="145.7" cy="50" r="4.5"/>
<circle cx="267.1" cy="41" r="4.5"/>
<circle cx="267.1" cy="60.2" r="4.5"/>
<circle cx="150.2" cy="227.3" r="4.5"/>
</g>
<path d="M10.2 10.2h411.4v259h-411.4zM227.3 256.6v12.6M259.7 256.6v12.6M292.1 256.6v12.6M356.8 256.6v12.6M421.6 256.6h-259v12.6M227.3 262.9h194.3M324.5 262.9v6.3" fill="none" stroke="#000" stroke-width=".5"/>
<path d="M0 0h431.8v279.4h-431.8z" fill="none" stroke="#c0c0c0" stroke-width=".31"/>
<path d="M116.8 71.4l.6 .8-2.9 1.6zM231.3 78.4l2.7-2 .5 .9zM216.5 40.6l3.3-.5v1zM126 205.8l2.8 1.8-.7 .8z" fill="#0000a0"/>
<g font-size="4.2" fill="#0000a0">
<text x="265.9" y="42.5">2</text>
<text x="144.6" y="51.5">4</text>
<text x="265.9" y="61.7">3</text>
<text x="256.8" y="225.1">ITEM NO.</text>
<text x="288" y="225.1">PART NUMBER</text>
<text x="349.6" y="225.1">DESCRIPTION</text>
<text x="406.3" y="225.1">QTY.</text>
<text x="149.1" y="228.8">1</text>
<text x="264.6" y="232.1">1</text>
<text x="279.3" y="232.1">100000</text>
<text x="340.2" y="232.1">Collection Rover Body</text>
<text x="409.7" y="232.1">1</text>
<text x="264.6" y="239.8">2</text>
<text x="279.3" y="239.8">140000</text>
<text x="353.7" y="239.8">shelf wall</text>
<text x="409.7" y="239.8">6</text>
<text x="264.6" y="246.7">3</text>
<text x="279.3" y="246.7">130000</text>
<text x="352.3" y="246.7">shelf plate</text>
<text x="409.7" y="246.7">3</text>
<text x="264.6" y="254.4">4</text>
<text x="279.3" y="254.4">110000</text>
<text x="351.3" y="254.4">VP Elevator</text>
<text x="409.7" y="254.4">1</text>
</g>
<text font-size="3.8" x="21.6" y="276.3">SOLIDWORKS Educational Product. For Instructional Use Only.</text>
<g font-size="3.7" fill="#00f">
<text x="165.5" y="261.1">Cal Poly Mechanical Engineering</text>
<text x="293.4" y="261.1">Title:Collection Rover</text>
<text x="358.1" y="261.1">Drwn. By: ANTONY CHEN</text>
<text x="228.6" y="267.5">Dwg. #: E100000</text>
<text x="293.4" y="267.5">Date:2/4/2026</text>
<text x="325.8" y="267.5">Scale: 1:9</text>
<text x="358.1" y="267.5">Chkd. By: Antony Chen</text>
</g>
</svg>
